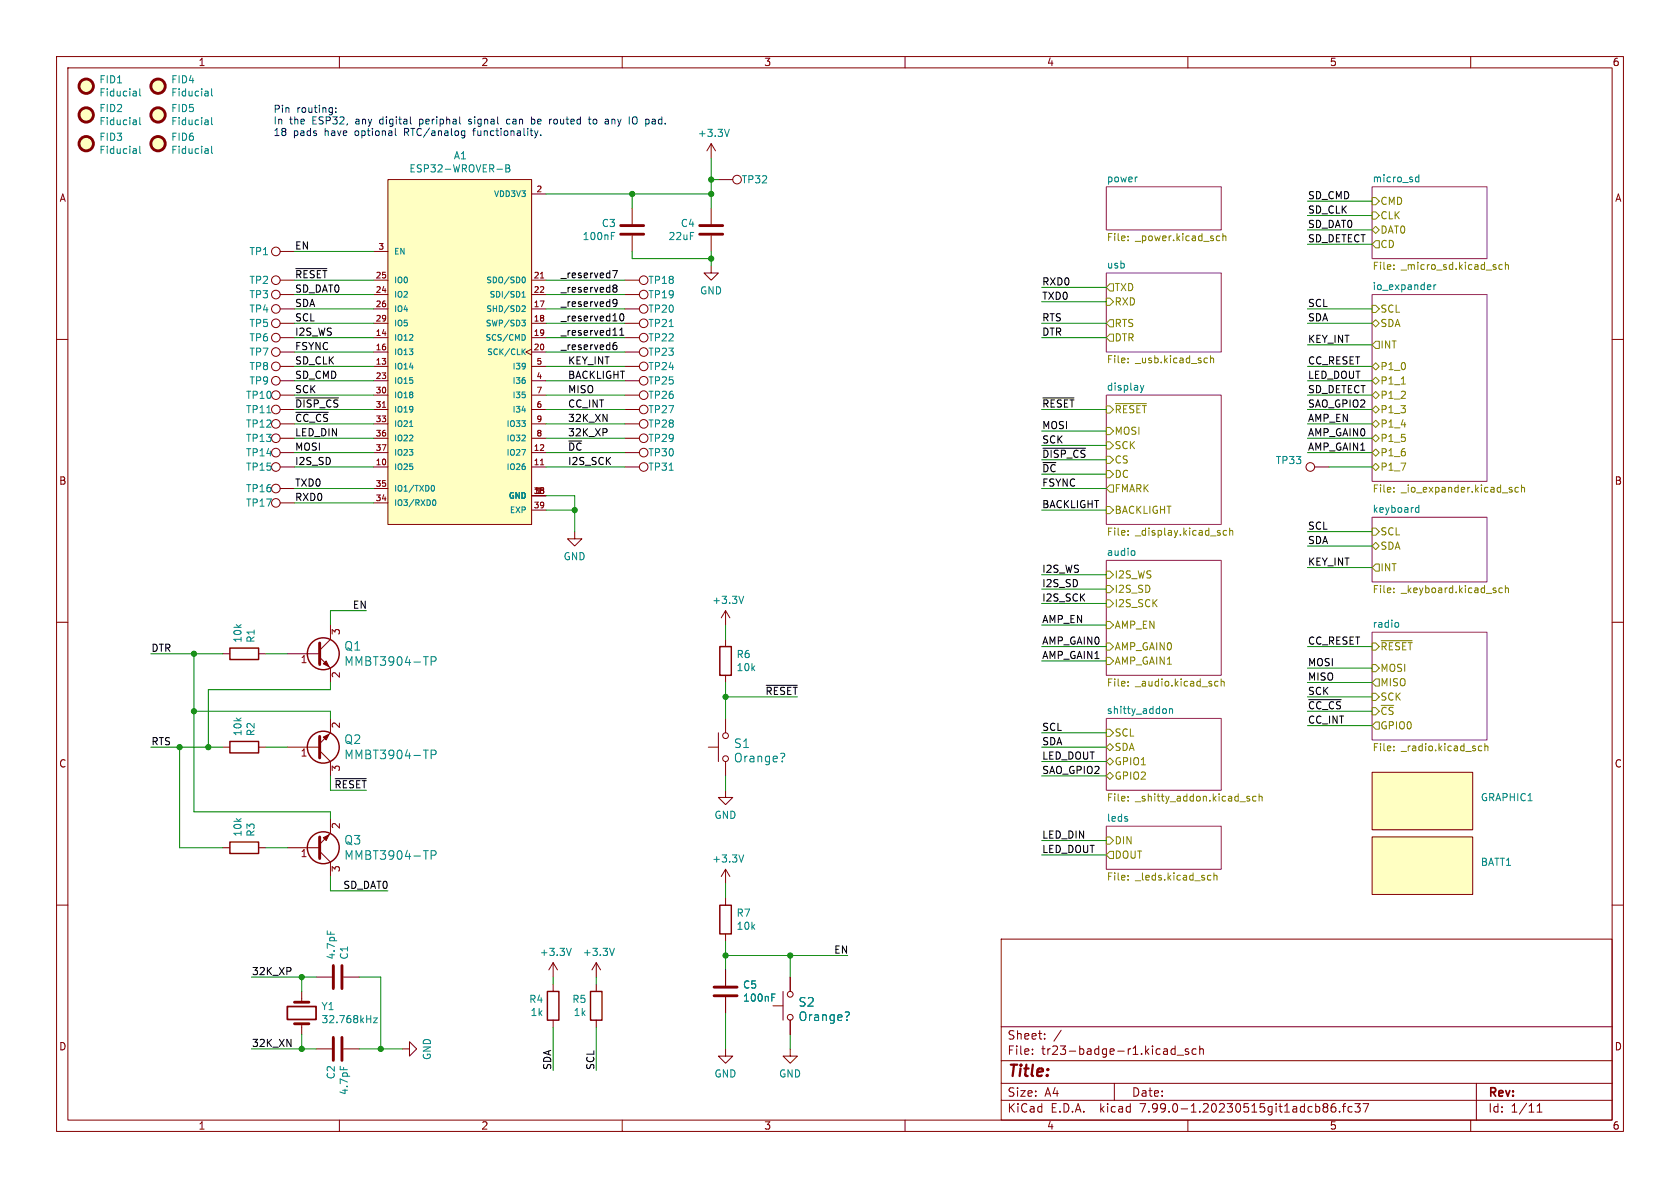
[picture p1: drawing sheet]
<svg xmlns="http://www.w3.org/2000/svg" width="297mm" height="210mm" viewBox="0 0 297 210" stroke-linecap="round" stroke-linejoin="round" font-family="sans-serif">
<g fill="none" stroke="#840000" stroke-width=".18">
<path d="M10 10h277v190h-277zM12 12h273v186h-273zM60 10v2M110 10v2M160 10v2M210 10v2M260 10v2M68.6 31.8h.1M68.6 31.8h25.4v60.9h-25.4zM94 34.3h2.5M111.8 36.8v2.8M125.7 25.4l-.7 1.3"/>
<path d="M125.7 25.4v2.5M125.7 36.8v2.8M125.7 25.4l.8 1.3M127 31.8h2.5M10 60h2M49.5 44.5h2.6M49.5 52.1h2.6M49.5 49.5h2.6M49.5 54.6h2.6M49.5 57.2h2.6M49.5 59.7h2.6M66 44.5h2.6"/>
<path d="M66 52.1h2.6M66 49.5h2.6M66 54.6h2.6M66 57.2h2.6M66 59.7h2.6M94 52.1h2.5M94 49.5h2.5M94 54.6h2.5M94 57.2h2.5M94 59.7h2.5M95.5 49.1h.6M110.5 52.1h2.5"/>
<path d="M110.5 49.5h2.5M110.5 54.6h2.5M110.5 57.2h2.5M110.5 59.7h2.5M111.8 41.7v2.8M125.7 47v1.3h-1.2l1.2 1.2 1.3-1.2h-1.3M125.7 41.7v2.8M285 60h2M49.5 62.2h2.6M49.5 72.4h2.6M49.5 74.9h2.6M49.5 77.5h2.6"/>
<path d="M49.5 64.8h2.6M49.5 67.3h2.6M49.5 69.9h2.6M66 62.2h2.6M66 72.4h2.6M66 74.9h2.6M66 77.5h2.6M66 64.8h2.6M66 67.3h2.6M66 69.9h2.6M67.6 72h.6M94 61.7l-1 .5 1 .5"/>
<path d="M94 62.2h2.5M94 72.4h2.5M94 74.9h2.5M94 77.5h2.5M94 64.8h2.5M94 67.3h2.5M94 69.9h2.5M110.5 62.2h2.5M110.5 72.4h2.5M110.5 74.9h2.5M110.5 77.5h2.5M110.5 64.8h2.5"/>
<path d="M110.5 67.3h2.5M110.5 69.9h2.5M49.5 86.4h2.6M49.5 88.9h2.6M49.5 80h2.6M49.5 82.6h2.6M66 86.4h2.6M66 88.9h2.6M66 80h2.6M66 82.6h2.6M94 80h2.5M94 82.6h2.5"/>
<path d="M94 87.6h2.5M94 90.2h2.5M95.5 82.2h.6M101.6 94v1.3h-1.3l1.3 1.2 1.3-1.2h-1.3M110.5 80h2.5M110.5 82.6h2.5M232.4 82.6h2.5M10 110h2M39.4 115.6h1.2M45.7 115.6h1.3M50.8 115.6h5.7M56.5 116.2l1.9 1.9v2.6"/>
<path d="M58.4 110.5v2.5l-1.9 1.9M128.3 108v2.5M128.3 113v1.3M128.3 119.4v1.3M128.3 108l-.8 1.2M128.3 108l.7 1.2M285 110h2M39.4 132.1h1.2M45.7 132.1h1.3M50.8 132.1h5.7M56.5 132.7l1.9 1.9v2.6M58.4 127v2.5l-1.9 1.9"/>
<path d="M125.2 132.1h1.8M127 129.5v5.1M128.3 139.7v1.3h-1.3l1.3 1.2 1.2-1.2h-1.2M128.3 127v2.5M128.3 134.6v2.6M242.6 136.5h17.7v10.2h-17.7zM10 160h2M39.4 149.9h1.2M45.7 149.9h1.3M50.8 149.9h5.7M56.5 150.5l1.9 1.9v2.5M58.4 144.8v2.5l-1.9 1.9"/>
<path d="M128.3 153.7v2.5M128.3 158.8v1.2M128.3 153.7l-.8 1.2M128.3 153.7l.7 1.2M242.6 148h17.7v10.1h-17.7zM285 160h2M53.3 175.3v1.9M55.9 172.7h2.8M60.7 172.7h2.8M97.8 170.2v2.5M97.8 174v1.3M97.8 170.2l-.8 1.3"/>
<path d="M97.8 170.2l.8 1.3M105.4 170.2v2.5M105.4 174v1.3M105.4 170.2l-.8 1.3M105.4 170.2l.8 1.3M128.3 165.1v1.3M128.3 171.5v2.7M128.3 176.3v2.8M136.7 177.8h1.7M138.4 175.3v5M139.7 172.7v2.6M177 166h108v32h-108z"/>
<path d="M53.3 181v1.9M55.9 185.4h2.8M60 198v2M60.7 185.4h2.8M71.1 185.4h1.3v1.3l1.3-1.3-1.3-1.2v1.2M97.8 180.3v1.3M105.4 180.3v1.3M110 198v2M128.3 185.4v1.3h-1.3l1.3 1.3 1.2-1.3h-1.2M139.7 185.4v1.3h-1.3l1.3 1.3 1.3-1.3h-1.3M139.7 180.3v2.6M160 198v2"/>
<path d="M177 194.5h108M177 191.5h108M177 187.5h108M177 181.5h108M182.5 186.3v.1M182.5 185.5v.1M184.7 183.6v.1M184.7 182.8v.1M187.6 182.1l-1.3 2M197 191.5v3M207.1 186.3l.2 .1 .4-.1M207.7 184.9v1.5"/>
<path d="M207.7 185.5l-.4-.1-.2 .1M208.1 186.5h1.1M210 198v2M210.1 185.5l-.4-.1-.2 .2 .1 .2 .5 .2v.3h-.6M211.5 185.5l-.5-.1-.3 .3v.4l.2 .2h.6M212.1 185.5l.2-.1 .4 .1v.9M212.1 184.9v1.5M234.5 195.1l.2 .3-.2 .3 .2 .2v.4l-.2 .3M236 195.1a.59 .59 0 0 0-.7 .6v.6l.2 .2 .4 .1 .2-.1 .1-.5-.2-.3h-.4l-.3 .3M236.8 196.5v.1M237.3 195.6h.6M237.9 195.1l-.4 .2v1.3"/>
<path d="M239 195.7l-.4-.1-.3 .3v.4l.2 .2h.5M239.5 195.1h1l-.5 .6 .4 .1v.7l-.2 .1h-.5l-.2-.1M241 195.1h1l-.7 1.5M260 198v2M261 191.5v6.5M271.7 196.6h.9M271.7 195.5l.5-.4v1.5"/>
<circle cx="130.3" cy="31.7" r=".76"/>
<circle cx="48.8" cy="49.5" r=".76"/>
<circle cx="48.8" cy="44.4" r=".76"/>
<circle cx="48.8" cy="57.1" r=".76"/>
<circle cx="48.8" cy="59.7" r=".76"/>
<circle cx="48.8" cy="54.6" r=".76"/>
<circle cx="48.8" cy="52.1" r=".76"/>
<circle cx="113.8" cy="59.7" r=".76"/>
<circle cx="113.8" cy="57.1" r=".76"/>
<circle cx="113.8" cy="54.6" r=".76"/>
<circle cx="113.8" cy="52.1" r=".76"/>
<circle cx="113.8" cy="49.5" r=".76"/>
<circle cx="48.8" cy="69.8" r=".76"/>
<circle cx="48.8" cy="74.9" r=".76"/>
<circle cx="48.8" cy="64.8" r=".76"/>
<circle cx="48.8" cy="72.4" r=".76"/>
<circle cx="48.8" cy="77.5" r=".76"/>
<circle cx="48.8" cy="67.3" r=".76"/>
<circle cx="48.8" cy="62.2" r=".76"/>
<circle cx="113.8" cy="67.3" r=".76"/>
<circle cx="113.8" cy="62.2" r=".76"/>
<circle cx="113.8" cy="72.4" r=".76"/>
<circle cx="113.8" cy="77.5" r=".76"/>
<circle cx="113.8" cy="64.8" r=".76"/>
<circle cx="113.8" cy="74.9" r=".76"/>
<circle cx="113.8" cy="69.8" r=".76"/>
<circle cx="48.8" cy="80" r=".76"/>
<circle cx="48.8" cy="82.5" r=".76"/>
<circle cx="48.8" cy="86.4" r=".76"/>
<circle cx="48.8" cy="88.9" r=".76"/>
<circle cx="113.8" cy="80" r=".76"/>
<circle cx="113.8" cy="82.5" r=".76"/>
<circle cx="231.6" cy="82.5" r=".76"/>
<circle cx="128.3" cy="134.1" r=".51"/>
<circle cx="128.3" cy="130" r=".51"/>
<circle cx="139.7" cy="175.8" r=".51"/>
<circle cx="139.7" cy="179.8" r=".51"/>
</g>
<g fill="#fff" stroke="#fff" stroke-width=".18">
<path d="M195.6 69.9h20.3v22.8h-20.3z"/>
<path d="M242.6 52.1h20.3v33h-20.3z"/>
<path d="M195.6 48.3h20.3v13.9h-20.3z"/>
<path d="M195.6 33h20.3v7.6h-20.3z"/>
<path d="M242.6 91.4h20.3v11.5h-20.3z"/>
<path d="M242.6 33h20.3v12.7h-20.3z"/>
<path d="M195.6 146.1h20.3v7.6h-20.3z"/>
<path d="M242.6 111.8h20.3v19h-20.3z"/>
<path d="M195.6 99.1h20.3v20.3h-20.3z"/>
<path d="M195.6 127h20.3v12.7h-20.3z"/>
</g>
<path d="M195.6 33h20.3v7.6h-20.3zM242.6 33h20.3v12.7h-20.3zM195.6 48.3h20.3v13.9h-20.3zM242.6 52.1h20.3v33h-20.3zM195.6 69.9h20.3v22.8h-20.3zM195.6 99.1h20.3v20.3h-20.3zM242.6 91.4h20.3v11.5h-20.3zM242.6 111.8h20.3v19h-20.3zM195.6 127h20.3v12.7h-20.3zM195.6 146.1h20.3v7.6h-20.3z" fill="none" stroke="#840084" stroke-width=".18"/>
<g fill="none" stroke="#848400" stroke-width=".18">
<path d="M242.6 34.9h.6l.6 .7-.6 .6h-.6zM242.6 37.5h.6l.6 .6-.6 .6h-.6zM195.6 57.2l.6-.7h.6v1.3h-.6zM195.6 52.7h.6l.6 .6-.6 .7h-.6zM195.6 50.8l.6-.6h.6v1.2h-.6zM195.6 59.7l.6-.6h.6v1.2h-.6zM199.4 41.8v.1M199.4 42.4v.1M215.3 41.7l.3 .1M215.6 42.5h-.3M216.2 41.8l.2-.1 .3 .1v.7M216.2 41.3v1.2"/>
<path d="M242.6 54h.6l.6 .6-.6 .6h-.6zM242.6 57.2l.6-.7 .6 .7-.6 .6zM242.6 40.6l.6-.6 .6 .6-.6 .7zM243.2 42.5h.6v1.3h-.6l-.6-.6zM246.4 47.5v.1M246.4 46.8v.2M265.6 46.8h-.4l-.2 .2 .1 .6h.5M266.1 46.4v1.2M266.1 46.9l.2-.1h.3l.1 .8M195.6 71.8h.6l.6 .6-.6 .6h-.6zM195.6 75.6h.6l.6 .6-.6 .6h-.6zM195.6 78.1h.6l.6 .6-.6 .7h-.6z"/>
<path d="M197.2 71.3h5.5M199.4 63.4v.1M199.4 64v.1M213.3 63.3l.2 .1M213.5 64.1h-.2M214 62.9v1.2M214 63.4l.2-.1 .3 .1v.7M242.6 69.9l.6-.7 .6 .7-.6 .6zM242.6 67.3l.6-.6 .6 .6-.6 .6zM242.6 64.8l.6-.7 .6 .7-.6 .6zM242.6 74.9l.6-.6 .6 .6-.6 .7zM242.6 77.5l.6-.7 .6 .7-.6 .6z"/>
<path d="M243.2 71.8l.6 .6-.6 .6-.6-.6zM243.2 60.3h.6v1.3h-.6l-.6-.6zM247.7 67.9h.8M195.6 89.5h.6l.6 .7-.6 .6h-.6zM195.6 80.6h.6l.6 .7-.6 .6h-.6zM195.6 83.2h.6l.6 .6-.6 .7h-.6zM195.6 86.4l.6-.7h.6v1.3h-.6zM199.4 94.5v.1M199.4 93.8v.2M216.8 93.8h-.3l-.3 .2 .2 .6h.4M217.4 93.9l.2-.1h.3v.8M217.4 93.3v1.3"/>
<path d="M242.6 80l.6-.6 .6 .6-.6 .6zM242.6 82.6l.6-.7 .6 .7-.6 .6zM242.6 93.3h.6l.6 .7-.6 .6h-.6zM242.6 96.5l.6-.6 .6 .6-.6 .7zM243.2 99.7h.6v1.3h-.6l-.6-.7zM246.4 86.9v.1M246.4 86.2v.1M267.3 86.6v.3M268.4 86.2h-.3l-.3 .2 .1 .5h.5M269 86.3l.2-.1h.3v.8M269 85.7v1.3M195.6 101h.6l.6 .6-.6 .6h-.6z"/>
<path d="M195.6 103.5h.6l.6 .6-.6 .7h-.6zM195.6 106h.6l.6 .7-.6 .6h-.6zM195.6 109.9h.6l.6 .6-.6 .6h-.6zM195.6 113.7h.6l.6 .6-.6 .6h-.6zM195.6 116.2h.6l.6 .6-.6 .7h-.6zM242.6 117.5h.6l.6 .6-.6 .6h-.6zM242.6 113.7h.6l.6 .6-.6 .6h-.6zM244.2 113.3h5.5M246.4 104v.1M246.4 104.7v.1M265.6 104l-.4-.1-.2 .3 .1 .5h.5M266.1 104.1l.2-.2 .3 .1 .1 .8"/>
<path d="M266.1 103.5v1.3M195.6 132.1l.6-.7 .6 .7-.6 .6zM195.6 128.9h.6l.6 .6-.6 .7h-.6zM195.6 134.6l.6-.6 .6 .6-.6 .7zM195.6 137.2l.6-.7 .6 .7-.6 .6zM199.4 120.5v.1M199.4 121.2v.1M214.9 121.2h.4M214.9 120.5h.4M215.9 120.6l.2-.2 .3 .1v.8M215.9 120v1.3M242.6 125.1h.6l.6 .6-.6 .7h-.6z"/>
<path d="M242.6 122.6h.6l.6 .6-.6 .6h-.6zM243.2 120h.6v1.3h-.6l-.6-.6zM243.2 127.6h.6v1.3h-.6l-.6-.6zM246.4 131.9v.2M246.4 132.6v.1M261.5 132.7h.5M261.5 131.9h.5M262.5 132l.2-.1h.3l.1 .8M262.5 131.4v1.3M195.6 148h.6l.6 .6-.6 .6h-.6zM195.6 151.1l.6-.6h.6v1.3h-.6zM199.4 140.8v.1"/>
<path d="M199.4 141.5v.1M199.4 154.8v.1M199.4 155.5v.1M213.7 154.7l.4 .1M214.1 155.5l-.4 .1M214.6 154.9l.2-.2 .3 .1 .1 .8M214.6 154.3v1.3M220.6 141.2h.3l.1 .2-.2 .2h-.3M220.6 140.8h.3M222 140.8h-.3l-.3 .2 .2 .5h.4M222.6 140.9l.2-.1h.3v.8M222.6 140.3v1.3"/>
</g>
<g fill="none" stroke="#008484" stroke-width=".18">
<path d="M23.9 16.1l.2 .2v.7M24.1 16.9l-.1 .1M24.1 16.4l-.1 .1M24.7 15.7v1.1l.2 .2M36.6 16.1l.2 .2v.7M36.8 16.9l-.1 .1M36.8 16.4l-.1 .1M37.4 15.7v1.1l.2 .2M23.9 21.2l.2 .2v.6M23.9 26.3l.2 .2v.6M24.1 27.1h-.1M24.1 26.6h-.1"/>
<path d="M24.1 22h-.1M24.1 21.5l-.1 .1M24.7 20.8v1.1l.2 .1M24.7 25.9v1l.2 .2M36.6 21.2l.2 .2v.6M36.6 26.3l.2 .2v.6M36.8 22h-.1M36.8 21.5l-.1 .1M36.8 27.1h-.1M36.8 26.6h-.1M37.4 20.8v1.1l.2 .1M37.4 25.9v1l.2 .2"/>
<path d="M87.9 29.9h.9M89.4 29.1h.4l.3 .3-.3 .3 .3 .2v.3l-.2 .2h-.5zM89.4 29.7h.4M128.1 22.9l.4 1.2 .4-1.2M200.9 31.3h.2M250.2 31.9l.3 .2h.3M250.8 31.4l-.3-.1-.3 .2M250.8 30.9v1.2M92.2 56.6h.7l-.4 .4 .3 .1 .1 .3-.2 .2h-.3M92.3 54.2l.4-.1 .2 .2-.7 .8h.7M92.3 59.1a.51 .51 0 0 1 .6 .5 .51 .51 0 0 1-.6 .6M92.3 52.5h.6"/>
<path d="M92.3 51.8l.3-.3v1M92.3 49.2l.2-.2a.54 .54 0 0 1 .4 .5 .54 .54 0 0 1-.4 .5l-.2-.2M108.1 41.7h.4M108.1 41.1h.6M118.3 57.7h.7M122.1 41.1h.6M252.9 50.4l.1 .3-.7 .1M253.5 50.3v.9M253.9 50.3l-.4 .3M47.2 73h.7M72.4 75.4h.6M92.2 79.5h.7l-.4 1"/>
<path d="M92.2 74.4h.7l-.4 .4M92.3 72.5h.6M92.3 69.3h.5M92.4 62.1l.5 .6M92.7 64.2l.2 .2-.2 .7M92.7 69.7l.2 .2v.2l-.2 .2M92.8 67.2l.1 .1-.1 .4M92.8 74.8l.1 .2-.1 .3M92.8 77v.4l-.6 .5h.7M92.9 61.7l-.6 .6M92.9 64.7l-.2 .1M201.6 68.1l.3 .9"/>
<path d="M201.9 69l-.3 .4M202.2 68.1l-.3 .9M76.3 85.9l.2-.1a.54 .54 0 0 1 .3 .5 .54 .54 0 0 1-.3 .5l-.2-.1M76.5 88.7l.2-.4a.54 .54 0 0 1 .4 .6 .54 .54 0 0 1-.4 .5l-.2-.4M92.8 82.4l.1 .2-.1 .4M118.3 83.1h.7M200.4 97.3l.2 .3v.3l-.2 .3M250.4 90.5h.4M250.4 89.8h.4M250.8 89.3v1.3M76.2 116.9l.8-.1 .1-.2-.1-.4-.2-.1h-.6v1.5M130.6 105.4l.4 1.3 .5-1.3"/>
<path d="M247 110l.3 .3v.3l-.3 .3M76.2 133.4l.8-.1 .1-.2-.1-.4-.2-.1h-.6v1.5M138.1 133.2h.4a.34 .34 0 0 1 .2 .3 .34 .34 0 0 1-.3 .3M206.1 125.3l.1 .2-.1 .6M206.7 125.4l.2-.1h.3l.1 .8M206.7 125.3v.8M76.2 151.2l.8-.1 .1-.2-.1-.4-.2-.1h-.6v1.5M130.6 151.1l.4 1.3 .5-1.3M57.9 164.5v.7M66 179.9h.7l-.7 .9h.7M100.1 167.6l.5 1.3 .4-1.3M107.8 167.6l.4 1.3 .4-1.3"/>
<path d="M136.4 176.3h.5M136.4 175.7h.6M149.6 178.9h.3a.34 .34 0 0 1 .3 .3 .34 .34 0 0 1-.3 .3M60.1 188.5v.6"/>
</g>
<g fill="#ffffc2" stroke="#ffffc2" stroke-width=".18">
<path d="M242.6 136.5h17.7v10.2h-17.7z"/>
<path d="M242.6 148h17.7v10.1h-17.7z"/>
<path d="M68.6 31.8h25.4v60.9h-25.4z"/>
<circle cx="15.2" cy="15.2" r="1.27"/>
<circle cx="27.9" cy="20.3" r="1.27"/>
<circle cx="15.2" cy="25.4" r="1.27"/>
<circle cx="15.2" cy="20.3" r="1.27"/>
<circle cx="27.9" cy="15.2" r="1.27"/>
<circle cx="27.9" cy="25.4" r="1.27"/>
</g>
<g fill="none" stroke="#840000" stroke-width=".51">
<path d="M109.7 39.9h4.1M123.7 39.9h4.1M109.7 41.4h4.1M123.7 41.4h4.1M56.5 113.7v3.8M56.5 130.2v3.8M56.5 148v3.8M52.1 177.2h2.5M58.9 170.7v4.1M60.5 170.7v4.1M126.2 176h4.1M126.2 174.5h4.1"/>
<path d="M52.1 181h2.5M58.9 183.4v4.1M60.5 183.4v4.1"/>
<circle cx="15.2" cy="15.2" r="1.27"/>
<circle cx="27.9" cy="15.2" r="1.27"/>
<circle cx="15.2" cy="25.4" r="1.27"/>
<circle cx="15.2" cy="20.3" r="1.27"/>
<circle cx="27.9" cy="25.4" r="1.27"/>
<circle cx="27.9" cy="20.3" r="1.27"/>
</g>
<g fill="#840000" stroke="#840000" stroke-width=".18">
<path d="M57.1 148.1l1.1-.5-.5 1z"/>
<path d="M57.1 117.3l.6-.5 .5 1.1z"/>
<path d="M57.1 130.3l1.1-.5-.5 1z"/>
</g>
<g fill="none" stroke="#840000" stroke-width=".25">
<path d="M40.6 114.6h5.1v2h-5.1zM127.3 114.3h2v5.1h-2zM40.6 131.1h5.1v2h-5.1zM40.6 148.8h5.1v2.1h-5.1zM96.8 175.3h2v5h-2zM104.4 175.3h2v5h-2zM127.3 160h2v5.1h-2z"/>
<circle cx="57.1" cy="115.6" r="2.82"/>
<circle cx="57.1" cy="132.1" r="2.82"/>
<circle cx="57.1" cy="149.9" r="2.82"/>
</g>
<path d="M50.8 177.9h5.1v2.3h-5.1z" fill="none" stroke="#840000" stroke-width=".3"/>
<g fill="none" stroke="#000" stroke-width=".18">
<path d="M52.3 47.5h5.5M108.3 47.8h.8l-.5 1.3M108.4 53l.2-.1 .4 .1a.84 .84 0 0 1-.3 1.2h-.2M108.4 50.5l.2-.1h.4l.1 .3-.3 .2M108.4 50.8l.2 .1M108.6 50.9h.2M108.6 50.9l-.2 .1M108.8 50.9l.3 .3-.1 .3-.2 .1-.4-.1M109.1 53.5l-.3 .2-.4-.1M109.6 59.3h.7M109.6 58.4l.3-.4v1.3M109.7 55.6l.2-.1a.68 .68 0 0 1 .4 .6 .68 .68 0 0 1-.4 .6l-.2-.1-.1-.4z"/>
<path d="M52.3 70.3h7.5M52.3 72.9h5.7M108.4 61.1l.4-.1 .3 .3-.1 .4-.4 .1-.2-.1M109 60.5l-.4 .1-.2 .2M184.4 70.3h5.5M184.4 79.2h7.5M59.3 137.7h5.4M135.5 121.1h5.4M231.4 123.7h5.7"/>
</g>
<g fill="none" stroke="#0000c2" stroke-width=".18">
<path d="M58.6 19l.2 .1M58.8 19l-.1 1.2M58.8 19.8l-.2 .1M59.4 19.8v.1M59.4 19.1v.1M69.9 22.7v1.1l.2 .2M72.6 20.7v1l.1 .2M81.3 20.7v1l.1 .2M81.6 23.7l.2 .3 .4-.1M82.2 23.1v1l-.3 .3-.3-.1M82.2 23.2l-.4-.1-.2 .3M94 20.7v1.2"/>
<path d="M94 21.9h.1M94.1 21.1h-.1M94.5 23.1l.3 .9M94.8 24l-.3 .4M95.1 23.1l-.3 .9M95.6 23.8v.2M97.2 21.1v.8M97.5 21.1l-.3 .2M104 21.1h.5M104.2 20.7v1l.3 .2M107 21.1h.5M107 21.9h.6"/>
<path d="M107.6 21.4l-.6 .1M112 20.7a.9 .9 0 0 0 0 1.2"/>
</g>
<g fill="none" stroke="#008400" stroke-width=".18">
<path d="M96.5 34.3h29.2M111.8 34.3v2.5M125.7 27.9v8.9M125.7 31.8h1.3M231.1 35.6h11.5M231.1 38.1h11.5M52.1 52.1h13.9M52.1 57.2h13.9M52.1 54.6h13.9M52.1 49.5h13.9M52.1 59.7h13.9M52.1 44.5h13.9"/>
<path d="M96.5 52.1h14M96.5 57.2h14M96.5 54.6h14M96.5 49.5h14M96.5 59.7h14M111.8 44.5v1.2h13.9M125.7 44.5v2.5M184.1 57.2h11.5M184.1 59.7h11.5M184.1 50.8h11.5M184.1 53.3h11.5M231.1 57.2h11.5"/>
<path d="M231.1 40.6h11.5M231.1 43.2h11.5M231.1 54.6h11.5M52.1 64.8h13.9M52.1 69.9h13.9M52.1 77.5h13.9M52.1 74.9h13.9M52.1 72.4h13.9M52.1 67.3h13.9M52.1 62.2h13.9M96.5 64.8h14M96.5 69.9h14"/>
<path d="M96.5 77.5h14M96.5 74.9h14M96.5 72.4h14M96.5 67.3h14M96.5 62.2h14M184.1 72.4h11.5M184.1 78.7h11.5M184.1 76.2h11.5M231.1 64.8h11.5M231.1 69.9h11.5M231.1 77.5h11.5M231.1 74.9h11.5"/>
<path d="M231.1 72.4h11.5M231.1 67.3h11.5M231.1 61h11.5M52.1 82.6h13.9M52.1 80h13.9M52.1 86.4h13.9M52.1 88.9h13.9M96.5 82.6h14M96.5 80h14M96.5 87.6h5.1v6.4M96.5 90.2h5.1M184.1 81.3h11.5"/>
<path d="M184.1 83.8h11.5M184.1 90.2h11.5M184.1 86.4h11.5M231.1 96.5h11.5M231.1 94h11.5M231.1 80h11.5M234.9 82.6h7.7M26.7 115.6h12.7M34.3 115.6v27.9h24.1v1.3M47 115.6h3.8M64.8 108h-6.4v2.5M128.3 110.5v2.5"/>
<path d="M184.1 106.7h11.5M184.1 114.3h11.5M184.1 110.5h11.5M184.1 101.6h11.5M184.1 116.8h11.5M184.1 104.1h11.5M231.1 118.1h11.5M231.1 114.3h11.5M231.1 100.3h11.5M26.7 132.1h12.7M31.7 132.1v17.8h7.7M34.3 125.7h24.1v1.3"/>
<path d="M47 132.1h3.8M58.4 120.7v1.2h-21.6v10.2M58.4 137.2v2.5h6.4M128.3 123.2h12.7M128.3 120.7v6.3M128.3 137.2v2.5M184.1 132.1h11.5M184.1 134.6h11.5M184.1 137.2h11.5M184.1 129.5h11.5M231.1 123.2h11.5M231.1 125.7h11.5"/>
<path d="M231.1 120.7h11.5M231.1 128.3h11.5M47 149.9h3.8M58.4 154.9v2.6h10.2M128.3 156.2v2.6M184.1 151.1h11.5M184.1 148.6h11.5M44.4 172.7h11.5M53.3 172.7v2.6M63.5 172.7h3.8v12.7M97.8 172.7v1.3M105.4 172.7v1.3"/>
<path d="M128.3 168.9h21.6M128.3 166.4v5.1M128.3 179.1v6.3M139.7 168.9v3.8M44.4 185.4h11.5M53.3 182.9v2.5M63.5 185.4h7.6M97.8 181.6v7.6M105.4 181.6v7.6M139.7 182.9v2.5"/>
</g>
<g fill="#008400" stroke="#008400" stroke-width=".18">
<circle cx="34.3" cy="115.6" r=".46"/>
<circle cx="36.8" cy="132.1" r=".46"/>
<circle cx="31.7" cy="132.1" r=".46"/>
<circle cx="34.3" cy="125.7" r=".46"/>
<circle cx="67.3" cy="185.4" r=".46"/>
<circle cx="53.3" cy="185.4" r=".46"/>
<circle cx="53.3" cy="172.7" r=".46"/>
<circle cx="101.6" cy="90.2" r=".46"/>
<circle cx="125.7" cy="45.7" r=".46"/>
<circle cx="111.8" cy="34.3" r=".46"/>
<circle cx="125.7" cy="31.8" r=".46"/>
<circle cx="125.7" cy="34.3" r=".46"/>
<circle cx="128.3" cy="168.9" r=".46"/>
<circle cx="128.3" cy="123.2" r=".46"/>
<circle cx="139.7" cy="168.9" r=".46"/>
</g>
<text font-size="2.8" fill="#840000" x="178" y="190.8">Title:</text>
<g font-size="2.1" fill="#008484">
<text x="60.7" y="115.2">Q1</text>
<text x="60.7" y="117.9">MMBT3904-TP</text>
<text x="60.7" y="131.7">Q2</text>
<text x="60.7" y="134.4">MMBT3904-TP</text>
<text x="129.6" y="132.4">S1</text>
<text x="129.6" y="134.9">Orange?</text>
<text x="60.7" y="149.5">Q3</text>
<text x="60.7" y="152.2">MMBT3904-TP</text>
<text x="141" y="178.1">S2</text>
<text x="141" y="180.7">Orange?</text>
</g>
<g font-size="2.1" fill="#840000">
<text x="178" y="183.9">Sheet:</text>
<text x="178" y="186.6">File:</text>
<text x="184" y="186.6">tr23-badge-r1.kicad_sch</text>
<text x="178" y="196.8">KiCad</text>
<text x="178" y="194">Size:</text>
<text x="184.6" y="194">A4</text>
<text x="185.7" y="196.8">E.D.A.</text>
<text x="194.4" y="196.8">kicad</text>
<text x="200" y="194">Date:</text>
<text x="201.5" y="196.8">7.99.0-1.20230515git1adcb86.fc37</text>
<text x="263" y="194.2">Rev:</text>
<text x="263" y="196.8">Id:</text>
<text x="267" y="196.8">1/11</text>
</g>
<g font-size="1.8" fill="#840000">
<text x="35" y="11.8">1</text>
<text x="85" y="11.8">2</text>
<text x="135" y="11.8">3</text>
<text x="185" y="11.8">4</text>
<text x="235" y="11.8">5</text>
<text x="285" y="11.8">6</text>
<text x="10.4" y="35.8">A</text>
<text x="285.4" y="35.8">A</text>
<text x="10.3" y="85.8">B</text>
<text x="285.3" y="85.8">B</text>
<text x="60.3" y="112.4" transform="rotate(-90 60.3 112.4)">3</text>
<text x="53" y="117.5">1</text>
<text x="60.3" y="120" transform="rotate(-90 60.3 120)">2</text>
<text x="60.3" y="128.9" transform="rotate(-90 60.3 128.9)">2</text>
<text x="10.3" y="135.8">C</text>
<text x="53" y="134">1</text>
<text x="60.3" y="136.6" transform="rotate(-90 60.3 136.6)">3</text>
<text x="285.3" y="135.8">C</text>
<text x="60.3" y="146.7" transform="rotate(-90 60.3 146.7)">2</text>
<text x="53" y="151.8">1</text>
<text x="60.3" y="154.3" transform="rotate(-90 60.3 154.3)">3</text>
<text x="10.3" y="185.8">D</text>
<text x="285.3" y="185.8">D</text>
<text x="35" y="199.8">1</text>
<text x="85" y="199.8">2</text>
<text x="135" y="199.8">3</text>
<text x="185" y="199.8">4</text>
<text x="235" y="199.8">5</text>
<text x="285" y="199.8">6</text>
</g>
<g font-size="1.8" fill="#008484">
<text x="17.4" y="14.9">FID1</text>
<text x="17.4" y="17.2">Fiducial</text>
<text x="30.1" y="14.9">FID4</text>
<text x="30.1" y="17.2">Fiducial</text>
<text x="17.4" y="20">FID2</text>
<text x="17.4" y="22.3">Fiducial</text>
<text x="30.1" y="20">FID5</text>
<text x="30.1" y="22.3">Fiducial</text>
<text x="17.4" y="25.1">FID3</text>
<text x="17.4" y="27.4">Fiducial</text>
<text x="30.1" y="25.1">FID6</text>
<text x="30.1" y="27.4">Fiducial</text>
<text x="80.1" y="28.3">A1</text>
<text x="123.2" y="24.4">+3.3V</text>
<text x="72.2" y="30.6">ESP32-WROVER-B</text>
<text x="131" y="32.6">TP32</text>
<text x="195.6" y="32.3">power</text>
<text x="242.6" y="32.3">micro_sd</text>
<text x="106.2" y="40.3">C3</text>
<text x="120.2" y="40.3">C4</text>
<text x="43.9" y="45.3">TP1</text>
<text x="102.8" y="42.6">100nF</text>
<text x="118" y="42.6">22uF</text>
<text x="195.6" y="47.5">usb</text>
<text x="43.9" y="52.9">TP3</text>
<text x="43.9" y="50.4">TP2</text>
<text x="114.4" y="52.9">TP19</text>
<text x="114.4" y="50.4">TP18</text>
<text x="123.6" y="52.2">GND</text>
<text x="242.6" y="51.4">io_expander</text>
<text x="43.9" y="55.4">TP4</text>
<text x="43.9" y="58">TP5</text>
<text x="114.4" y="55.4">TP20</text>
<text x="114.4" y="58">TP21</text>
<text x="43.9" y="65.6">TP8</text>
<text x="43.9" y="63.1">TP7</text>
<text x="43.9" y="60.5">TP6</text>
<text x="114.4" y="63.1">TP23</text>
<text x="114.4" y="65.6">TP24</text>
<text x="114.4" y="60.5">TP22</text>
<text x="43.3" y="70.7">TP10</text>
<text x="43.9" y="68.1">TP9</text>
<text x="114.4" y="68.1">TP25</text>
<text x="114.4" y="70.7">TP26</text>
<text x="195.6" y="69.1">display</text>
<text x="43.3" y="73.2">TP11</text>
<text x="43.3" y="75.8">TP12</text>
<text x="114.4" y="73.2">TP27</text>
<text x="114.4" y="75.8">TP28</text>
<text x="43.3" y="80.8">TP14</text>
<text x="43.3" y="78.3">TP13</text>
<text x="43.3" y="83.4">TP15</text>
<text x="114.4" y="80.8">TP30</text>
<text x="114.4" y="83.4">TP31</text>
<text x="114.4" y="78.3">TP29</text>
<text x="225.4" y="82.2">TP33</text>
<text x="43.3" y="87.2">TP16</text>
<text x="43.3" y="89.7">TP17</text>
<text x="242.6" y="90.7">keyboard</text>
<text x="99.5" y="99.2">GND</text>
<text x="195.6" y="98.3">audio</text>
<text x="125.7" y="106.9">+3.3V</text>
<text x="42.9" y="113.8" transform="rotate(-90 42.9 113.8)">10k</text>
<text x="45.2" y="113.8" transform="rotate(-90 45.2 113.8)">R1</text>
<text x="242.6" y="111">radio</text>
<text x="130.1" y="116.5">R6</text>
<text x="130.1" y="118.8">10k</text>
<text x="42.9" y="130.3" transform="rotate(-90 42.9 130.3)">10k</text>
<text x="45.2" y="130.3" transform="rotate(-90 45.2 130.3)">R2</text>
<text x="195.6" y="126.3">shitty_addon</text>
<text x="261.6" y="141.8">GRAPHIC1</text>
<text x="42.9" y="148.1" transform="rotate(-90 42.9 148.1)">10k</text>
<text x="45.2" y="148.1" transform="rotate(-90 45.2 148.1)">R3</text>
<text x="126.1" y="144.9">GND</text>
<text x="195.6" y="145.3">leds</text>
<text x="125.7" y="152.6">+3.3V</text>
<text x="261.6" y="153.2">BATT1</text>
<text x="130.1" y="162.2">R7</text>
<text x="130.1" y="164.5">10k</text>
<text x="59.4" y="169.8" transform="rotate(-90 59.4 169.8)">4.7pF</text>
<text x="61.7" y="169.8" transform="rotate(-90 61.7 169.8)">C1</text>
<text x="95.3" y="169.2">+3.3V</text>
<text x="102.9" y="169.2">+3.3V</text>
<text x="56.7" y="178.7">Y1</text>
<text x="93.4" y="177.5">R4</text>
<text x="93.6" y="179.8">1k</text>
<text x="101" y="177.5">R5</text>
<text x="101.3" y="179.8">1k</text>
<text x="131.2" y="174.9">C5</text>
<text x="131.2" y="177.2">100nF</text>
<text x="56.7" y="181">32.768kHz</text>
<text x="59.3" y="191" transform="rotate(-90 59.3 191)">C2</text>
<text x="76.3" y="187.5" transform="rotate(-90 76.3 187.5)">GND</text>
<text x="126.1" y="190.6">GND</text>
<text x="137.6" y="190.6">GND</text>
<text x="61.7" y="193.7" transform="rotate(-90 61.7 193.7)">4.7pF</text>
</g>
<g font-size="1.8" fill="#0000c2">
<text x="48.3" y="20">Pin</text>
<text x="48.3" y="22.1">In</text>
<text x="51.1" y="22.1">the</text>
<text x="52.4" y="20">routing:</text>
<text x="55.2" y="22.1">ESP32,</text>
<text x="62.9" y="22.1">any</text>
<text x="67.3" y="22.1">digital</text>
<text x="74.4" y="22.1">periphal</text>
<text x="83.3" y="22.1">signal</text>
<text x="90.1" y="22.1">can</text>
<text x="94.6" y="22.1">be</text>
<text x="97.9" y="22.1">routed</text>
<text x="105" y="22.1">to</text>
<text x="108" y="22.1">any</text>
<text x="112.4" y="22.1">IO pad.</text>
<text x="48.3" y="24.1">18</text>
<text x="51.8" y="24.1">pads</text>
<text x="57.3" y="24.1">have</text>
<text x="62.8" y="24.1">optional</text>
<text x="71.6" y="24.1">RTC/analog</text>
<text x="84" y="24.1">functionality.</text>
</g>
<g font-size="1.8">
<text x="231.1" y="35.3">SD_CMD</text>
<text x="231.1" y="40.4">SD_DAT0</text>
<text x="231.1" y="37.8">SD_CLK</text>
<text x="52.1" y="44.2">EN</text>
<text x="231.1" y="42.9">SD_DETECT</text>
<text x="52.1" y="49.3">~{RESET}</text>
<text x="52.1" y="51.8">SD_DAT0</text>
<text x="99.1" y="49.3">_reserved7</text>
<text x="99.1" y="51.8">_reserved8</text>
<text x="184.1" y="50.5">RXD0</text>
<text x="184.1" y="53.1">TXD0</text>
<text x="52.1" y="56.9">SCL</text>
<text x="52.1" y="54.3">SDA</text>
<text x="52.1" y="59.4">I2S_WS</text>
<text x="99.1" y="54.3">_reserved9</text>
<text x="99.1" y="56.9">_reserved10</text>
<text x="99.1" y="59.4">_reserved11</text>
<text x="184.1" y="56.9">RTS</text>
<text x="184.1" y="59.4">DTR</text>
<text x="231.1" y="56.9">SDA</text>
<text x="231.1" y="54.3">SCL</text>
<text x="52.1" y="64.5">SD_CLK</text>
<text x="52.1" y="62">FSYNC</text>
<text x="99.1" y="62">_reserved6</text>
<text x="100.3" y="64.5">KEY_INT</text>
<text x="231.1" y="64.5">CC_RESET</text>
<text x="231.1" y="60.7">KEY_INT</text>
<text x="52.1" y="69.6">SCK</text>
<text x="52.1" y="67">SD_CMD</text>
<text x="100.3" y="67">BACKLIGHT</text>
<text x="100.3" y="69.6">MISO</text>
<text x="231.1" y="67">LED_DOUT</text>
<text x="231.1" y="69.6">SD_DETECT</text>
<text x="52.1" y="77.2">LED_DIN</text>
<text x="52.1" y="74.7">~{CC_CS}</text>
<text x="52.1" y="72.1">~{DISP_CS}</text>
<text x="100.3" y="77.2">32K_XP</text>
<text x="100.3" y="72.1">CC_INT</text>
<text x="100.3" y="74.7">32K_XN</text>
<text x="184.1" y="72.1">~{RESET}</text>
<text x="184.1" y="75.9">MOSI</text>
<text x="231.1" y="72.1">SAO_GPIO2</text>
<text x="231.1" y="74.7">AMP_EN</text>
<text x="231.1" y="77.2">AMP_GAIN0</text>
<text x="52.1" y="79.7">MOSI</text>
<text x="52.1" y="82.3">I2S_SD</text>
<text x="100.3" y="79.7">~{DC}</text>
<text x="100.3" y="82.3">I2S_SCK</text>
<text x="184.1" y="78.5">SCK</text>
<text x="184.1" y="83.6">~{DC}</text>
<text x="184.1" y="81">~{DISP_CS}</text>
<text x="231.1" y="79.7">AMP_GAIN1</text>
<text x="52.1" y="88.6">RXD0</text>
<text x="52.1" y="86.1">TXD0</text>
<text x="184.1" y="86.1">FSYNC</text>
<text x="184.1" y="89.9">BACKLIGHT</text>
<text x="231.1" y="93.7">SCL</text>
<text x="184.1" y="101.3">I2S_WS</text>
<text x="231.1" y="96.3">SDA</text>
<text x="231.1" y="100.1">KEY_INT</text>
<text x="62.2" y="107.7">EN</text>
<text x="184.1" y="103.9">I2S_SD</text>
<text x="184.1" y="106.4">I2S_SCK</text>
<text x="184.1" y="110.2">AMP_EN</text>
<text x="26.7" y="115.3">DTR</text>
<text x="184.1" y="116.6">AMP_GAIN1</text>
<text x="184.1" y="114">AMP_GAIN0</text>
<text x="231.1" y="117.8">MOSI</text>
<text x="231.1" y="114">CC_RESET</text>
<text x="135.1" y="122.9">~{RESET}</text>
<text x="231.1" y="125.5">~{CC_CS}</text>
<text x="231.1" y="120.4">MISO</text>
<text x="231.1" y="122.9">SCK</text>
<text x="26.7" y="131.8">RTS</text>
<text x="184.1" y="129.3">SCL</text>
<text x="184.1" y="131.8">SDA</text>
<text x="231.1" y="128">CC_INT</text>
<text x="184.1" y="136.9">SAO_GPIO2</text>
<text x="184.1" y="134.4">LED_DOUT</text>
<text x="58.9" y="139.4">~{RESET}</text>
<text x="184.1" y="148.3">LED_DIN</text>
<text x="184.1" y="150.9">LED_DOUT</text>
<text x="60.5" y="157.2">SD_DAT0</text>
<text x="44.4" y="172.5">32K_XP</text>
<text x="147.3" y="168.6">EN</text>
<text x="44.4" y="185.2">32K_XN</text>
<text x="97.5" y="189.2" transform="rotate(-90 97.5 189.2)">SDA</text>
<text x="105.1" y="189.2" transform="rotate(-90 105.1 189.2)">SCL</text>
</g>
<g font-size="1.8" fill="#848400">
<text x="243.9" y="36.4">CMD</text>
<text x="243.9" y="38.9">CLK</text>
<text x="243.9" y="41.5">DAT0</text>
<text x="195.6" y="42.9">File:</text>
<text x="200.7" y="42.9">_power.kicad_sch</text>
<text x="242.6" y="48">File:</text>
<text x="243.9" y="44">CD</text>
<text x="247.7" y="48">_micro_sd.kicad_sch</text>
<text x="197" y="51.6">TXD</text>
<text x="197" y="58">RTS</text>
<text x="197" y="54.2">RXD</text>
<text x="243.9" y="55.4">SCL</text>
<text x="243.9" y="58">SDA</text>
<text x="195.6" y="64.5">File:</text>
<text x="197" y="60.5">DTR</text>
<text x="200.7" y="64.5">_usb.kicad_sch</text>
<text x="243.9" y="65.6">P1_0</text>
<text x="243.9" y="61.8">INT</text>
<text x="243.9" y="70.7">P1_2</text>
<text x="243.9" y="68.1">P1_1</text>
<text x="197" y="73.2">~{RESET}</text>
<text x="197" y="77">MOSI</text>
<text x="243.9" y="73.2">P1_3</text>
<text x="243.9" y="75.8">P1_4</text>
<text x="197" y="82.1">CS</text>
<text x="197" y="79.6">SCK</text>
<text x="243.9" y="78.3">P1_5</text>
<text x="243.9" y="80.8">P1_6</text>
<text x="243.9" y="83.4">P1_7</text>
<text x="197" y="84.6">DC</text>
<text x="197" y="87.2">FMARK</text>
<text x="242.6" y="87.3">File:</text>
<text x="247.7" y="87.3">_io_expander.kicad_sch</text>
<text x="195.6" y="94.9">File:</text>
<text x="197" y="91">BACKLIGHT</text>
<text x="200.7" y="94.9">_display.kicad_sch</text>
<text x="243.9" y="94.8">SCL</text>
<text x="243.9" y="97.3">SDA</text>
<text x="243.9" y="101.2">INT</text>
<text x="197" y="102.4">I2S_WS</text>
<text x="197" y="105">I2S_SD</text>
<text x="197" y="107.5">I2S_SCK</text>
<text x="242.6" y="105.1">File:</text>
<text x="247.7" y="105.1">_keyboard.kicad_sch</text>
<text x="197" y="111.3">AMP_EN</text>
<text x="197" y="115.1">AMP_GAIN0</text>
<text x="197" y="117.7">AMP_GAIN1</text>
<text x="243.9" y="118.9">MOSI</text>
<text x="243.9" y="115.1">~{RESET}</text>
<text x="195.6" y="121.6">File:</text>
<text x="200.7" y="121.6">_audio.kicad_sch</text>
<text x="243.9" y="121.5">MISO</text>
<text x="243.9" y="124">SCK</text>
<text x="197" y="130.4">SCL</text>
<text x="243.9" y="126.6">~{CS}</text>
<text x="243.9" y="129.1">GPIO0</text>
<text x="197" y="132.9">SDA</text>
<text x="197" y="135.4">GPIO1</text>
<text x="197" y="138">GPIO2</text>
<text x="242.6" y="133">File:</text>
<text x="247.7" y="133">_radio.kicad_sch</text>
<text x="195.6" y="141.9">File:</text>
<text x="200.7" y="141.9">_shitty_addon.kicad_sch</text>
<text x="197" y="149.4">DIN</text>
<text x="195.6" y="155.9">File:</text>
<text x="197" y="152">DOUT</text>
<text x="200.7" y="155.9">_leds.kicad_sch</text>
</g>
<g font-size="1.4" fill="#008484">
<text x="87.1" y="35">VDD3V3</text>
<text x="69.6" y="45.1">EN</text>
<text x="69.6" y="52.8">IO2</text>
<text x="69.6" y="50.2">IO0</text>
<text x="85.7" y="50.2">SDO/SD0</text>
<text x="86.3" y="52.8">SDI/SD1</text>
<text x="69.6" y="55.3">IO4</text>
<text x="69.6" y="57.8">IO5</text>
<text x="85.6" y="57.8">SWP/SD3</text>
<text x="85.7" y="55.3">SHD/SD2</text>
<text x="69.6" y="65.5">IO14</text>
<text x="69.6" y="60.4">IO12</text>
<text x="69.6" y="62.9">IO13</text>
<text x="85.6" y="60.4">SCS/CMD</text>
<text x="85.9" y="62.9">SCK/CLK</text>
<text x="90.4" y="65.5">I39</text>
<text x="69.6" y="68">IO15</text>
<text x="69.6" y="70.5">IO18</text>
<text x="90.4" y="68">I36</text>
<text x="90.4" y="70.5">I35</text>
<text x="69.6" y="73.1">IO19</text>
<text x="69.6" y="75.6">IO21</text>
<text x="89.3" y="75.6">IO33</text>
<text x="90.4" y="73.1">I34</text>
<text x="69.6" y="83.2">IO25</text>
<text x="69.6" y="78.2">IO22</text>
<text x="69.6" y="80.7">IO23</text>
<text x="89.3" y="83.2">IO26</text>
<text x="89.3" y="80.7">IO27</text>
<text x="89.3" y="78.2">IO32</text>
<text x="69.6" y="89.6">IO3/RXD0</text>
<text x="69.6" y="87.1">IO1/TXD0</text>
<text x="89.7" y="88.3">GND</text>
<text x="89.9" y="90.9">EXP</text>
</g>
<g font-size="1.4" fill="#840000">
<text x="94.7" y="34">2</text>
<text x="66.7" y="44.2">3</text>
<text x="66.3" y="51.8">24</text>
<text x="66.3" y="49.3">25</text>
<text x="94.2" y="49.3">21</text>
<text x="94.2" y="51.8">22</text>
<text x="66.3" y="59.4">14</text>
<text x="66.3" y="54.4">26</text>
<text x="66.3" y="56.9">29</text>
<text x="94.2" y="54.4">17</text>
<text x="94.2" y="56.9">18</text>
<text x="94.2" y="59.4">19</text>
<text x="66.3" y="64.5">13</text>
<text x="66.3" y="62">16</text>
<text x="94.2" y="62">20</text>
<text x="94.7" y="64.5">5</text>
<text x="66.3" y="67.1">23</text>
<text x="66.3" y="69.6">30</text>
<text x="94.7" y="67.1">4</text>
<text x="94.7" y="69.6">7</text>
<text x="66.3" y="72.1">31</text>
<text x="66.3" y="74.7">33</text>
<text x="66.3" y="77.2">36</text>
<text x="94.7" y="72.1">6</text>
<text x="94.7" y="77.2">8</text>
<text x="94.7" y="74.7">9</text>
<text x="66.3" y="82.3">10</text>
<text x="66.3" y="79.8">37</text>
<text x="94.2" y="82.3">11</text>
<text x="94.2" y="79.8">12</text>
<text x="66.3" y="88.6">34</text>
<text x="66.3" y="86.1">35</text>
<text x="94.2" y="87.4">15</text>
<text x="94.2" y="89.9">39</text>
<text x="94.7" y="87.4">1</text>
</g>
</svg>
